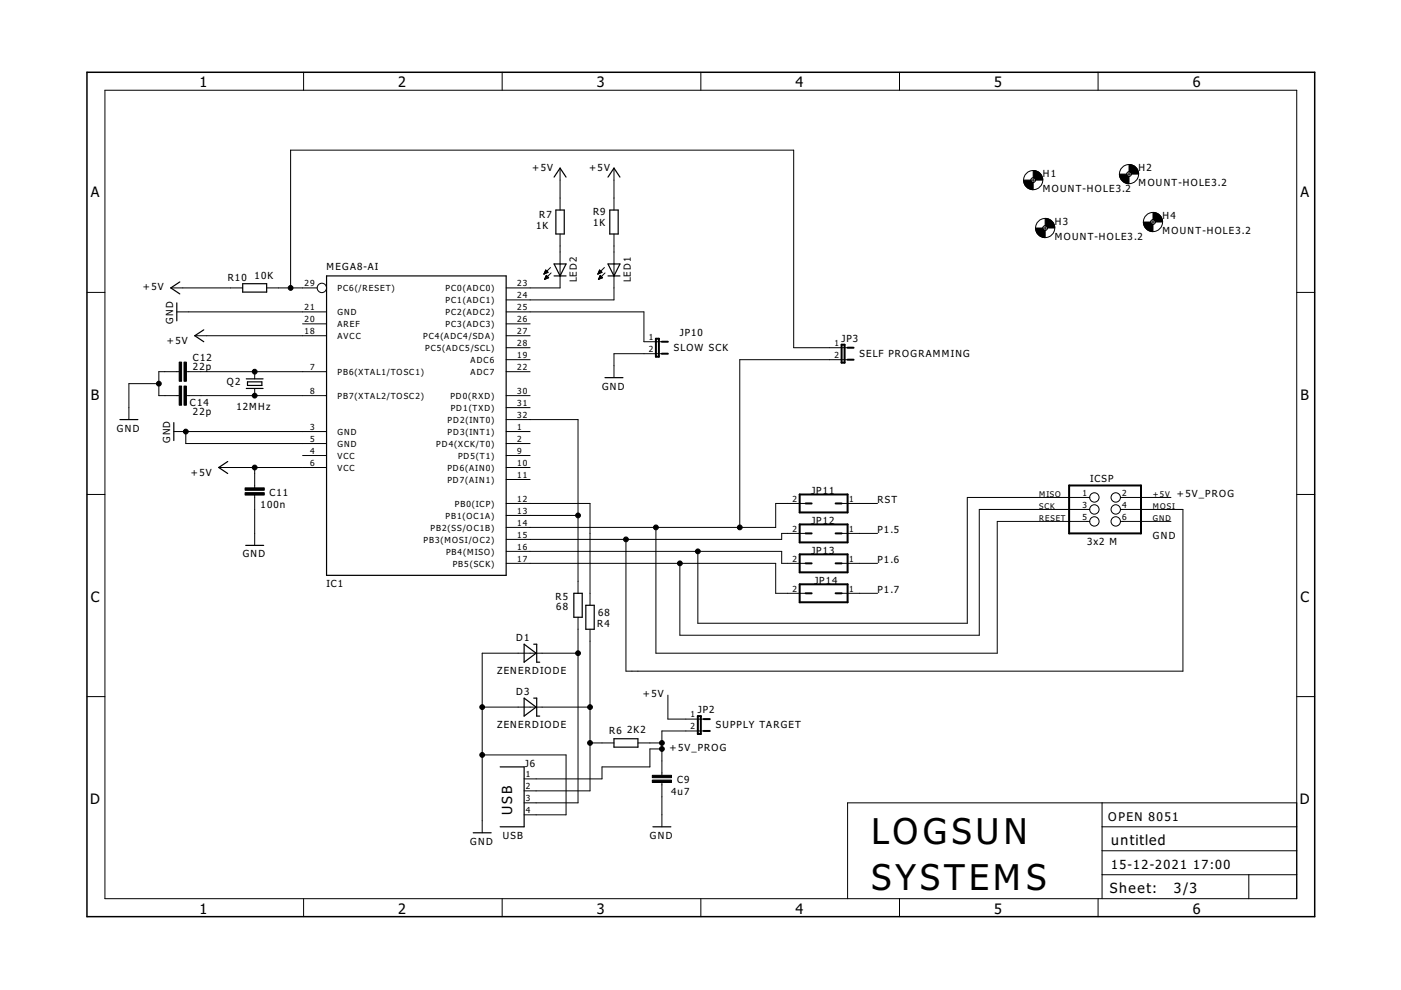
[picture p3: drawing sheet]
<svg xmlns="http://www.w3.org/2000/svg" width="297mm" height="210mm" viewBox="0 0 297 210" stroke-linecap="round" stroke-linejoin="round" font-family="sans-serif">
<g fill="none" stroke="#000" stroke-width=".21">
<path d="M22.2 19.1h252.7v171.4h-252.7zM64.4 15.3v3.8M106.5 15.3v3.8M148.6 15.3v3.8M190.7 15.3v3.8M232.8 15.3v3.8M118.7 35.6v8.9M130.2 35.6v8.9M218.5 38.2h1.1M219.1 37.7v1M238.9 36.9h1M239.4 36.4v1"/>
<path d="M115.3 58.1h.1M115.4 57.9h.3M115.4 57.8h.6M115.5 59.1h.2M115.5 57.7h.7M115.5 57.6h.6M115.5 59h.5M115.6 58.9h.7M115.6 57.4h.3M115.7 57.3h.1M115.7 58.8h.5M115.7 58.7h.4"/>
<path d="M115.8 58.5h.2M115.8 58.4h.1M115.8 58.4l.5 .5-.9 .4zM116.2 57.7l-.5-.5-.4 .9M116.2 57.7l-.9 .4M116.7 56.7l-1.4 1.4M116.8 57.9l-1.4 1.4M118.7 49.6v11.4h-11.4M126.8 58.1h.1M126.8 57.9h.4M126.9 57.8h.5M126.9 59.1h.2"/>
<path d="M126.9 57.7h.7M127 57.6h.5M127 59h.4M127 57.4h.4M127 58.9h.7M127.1 57.3h.1M127.1 58.8h.6M127.1 58.7h.5M127.1 57.2l.5 .5-.9 .4zM127.2 58.5h.2M127.2 58.4h.1M127.3 58.4l.5 .5-.9 .4z"/>
<path d="M128.1 56.7l-1.4 1.4M128.3 57.9l-1.4 1.4M130.2 49.6v14h-22.9M221.1 48.3h1M221.6 47.8v1.1M243.9 47.1h1.1M244.5 46.6v1M18.4 62h3.8M36.2 61h15.3M37.5 66.1h31.7M38 78.8h-4.3v5.1h4.3M39.5 78.8h29.7"/>
<path d="M41.3 71.2h27.9M54 78.8v1.5M56.5 61h10.7M61.6 61v-29.2h106.7v41.9h11.4M64.2 68.7h5M107.3 78.8h5.1M107.3 66.1h29.2v6.4h3.8M107.3 68.7h5.1M107.3 71.2h5.1M107.3 76.3h5.1M107.3 73.7h5.1M140.3 75h-10.1v5.1"/>
<path d="M179.7 76.3h-22.9v35.5M274.9 62h3.8M33.7 81.3h-6.4v7.7M36.9 91.5h32.3M39.4 91.5v2.5h29.8M39.5 83.9h29.7M46.4 99.1h22.8M54 82.4v1.5M54 99.1v4.3M64.2 96.6h5M107.3 83.9h5.1M107.3 91.5h5.1"/>
<path d="M107.3 94h5.1M107.3 96.6h5.1M107.3 99.1h5.1M107.3 89h15.3v36.8M107.3 86.4h5.1M18.4 104.8h3.8M54 105v10.6M107.3 119.4h57.2v6.4h6.3M107.3 116.9h58.4v2.5h5.1M107.3 109.3h15.3M107.3 106.7h17.8v21.6M107.3 101.7h5.1"/>
<path d="M170.8 113.1h-5.1v1.3h-58.4M170.8 106.7h-6.3v5.1h-57.2M178.4 119.4h7.7M178.4 106.7h7.7M178.4 113.1h7.7M231.1 110.6h-19.7v27.9h-72.3v-26.7M231.1 105.5h-26v26.6h-57.1v-15.2M231.1 108h-23.5v26.7h-63.5v-15.3M237.6 105.5h10.7M237.6 108h13.2v34.3h-118.1v-27.9M237.6 110.6h10.7M274.9 104.8h3.8"/>
<path d="M122.6 130.9v39.3h-11.5M122.6 138.5h-20.4v38.1M125.1 133.4v34.3h-14M178.4 125.8h7.7M18.4 147.7h3.8M102.2 149.9h22.9M125.1 157.5h5.1M135.3 157.5h5M140.3 158.8h-2.5v3.8h-10.2v2.5h-16.5M141.6 147.4v5.1h7.6M149.2 155h-8.9v9.4M274.9 147.7h3.8"/>
<path d="M102.2 160.1h17.8v12.7h-8.9M140.3 165.9v9.4M233.7 170.2v20.3M233.7 175.3h41.2M274.9 170.2h-95.2v20.3M64.4 190.5v3.9M106.5 190.5v3.9M148.6 190.5v3.9M190.7 190.5v3.9M232.8 190.5v3.9M233.7 185.5h41.2M233.7 180.4h41.2"/>
<path d="M264.8 185.5v5"/>
<circle cx="219.1" cy="38.2" r="2.03"/>
<circle cx="219.1" cy="38.2" r=".51"/>
<circle cx="239.4" cy="36.9" r="2.03"/>
<circle cx="239.4" cy="36.9" r=".51"/>
<circle cx="221.6" cy="48.3" r="2.03"/>
<circle cx="221.6" cy="48.3" r=".51"/>
<circle cx="244.5" cy="47.1" r="2.03"/>
<circle cx="244.5" cy="47.1" r=".51"/>
<circle cx="68.2" cy="61" r=".99"/>
<circle cx="232" cy="108" r=".99"/>
<circle cx="232" cy="110.6" r=".99"/>
<circle cx="232" cy="105.5" r=".99"/>
<circle cx="236.6" cy="105.5" r=".99"/>
<circle cx="236.6" cy="108" r=".99"/>
<circle cx="236.6" cy="110.6" r=".99"/>
</g>
<path d="M18.4 15.3h260.3v179.1h-260.3z" fill="none" stroke="#000" stroke-width=".32"/>
<g fill="none" stroke="#000" stroke-width=".25">
<path d="M117.5 37.5l1.2-1.9 1.3 1.9M128.9 37.5l1.3-1.9 1.2 1.9M38.1 59.8l-1.9 1.2 1.9 1.3M69.2 58.5h38.1v63.5h-38.1zM117.5 58.5h2.5M117.5 56h2.5l-1.3 2.5zM117.9 44.5h1.7v5.1h-1.7zM128.9 58.5h2.5M128.9 56h2.5l-1.2 2.5zM129.3 44.5h1.8v5.1h-1.8zM37.5 64.2v3.8M43.2 69.9l-1.9 1.3 1.9 1.3"/>
<path d="M51.5 60.2h5v1.7h-5zM25.4 89h3.8M36.9 89.6v3.8M48.3 97.9l-1.9 1.2 1.9 1.3M52.2 80.3h3.6M52.2 82.4h3.6M52.5 81h3v.7h-3zM128.3 80.1h3.8M52.1 115.6h3.8M111.1 136.6l2.6 1.9-2.6 1.9zM113.2 136.6h.6v3.8h.6M121.7 125.8h1.7v5.1h-1.7z"/>
<path d="M124.2 128.3h1.8v5.1h-1.8zM111.1 148l2.6 1.9-2.6 1.9zM113.2 148h.6v3.8h.6M130.2 156.6h5.1v1.8h-5.1zM100.3 176.6h3.8M106 162.6h5.1v12.7h-5.1M138.4 175.3h3.8"/>
</g>
<path d="M38 76.8h.5v4h-.5zM39 76.8h.5v4h-.5zM38 81.9h.5v4h-.5zM39 81.9h.5v4h-.5zM52 103.4h4v.5h-4zM52 104.5h4v.5h-4zM138.3 164.4h4.1v.5h-4.1zM138.3 165.4h4.1v.5h-4.1z" fill="#000" stroke="#000" stroke-width=".21"/>
<g fill="none" stroke="#000" stroke-width=".42">
<path d="M139.1 71.8h.6v3.8h-.6zM140.3 72.5h1.3M140.3 75h1.3M178.4 73.1h.7v3.8h-.7zM179.7 73.7h1.3M179.7 76.3h1.3M169.5 104.8h10.2v3.8h-10.2zM169.5 111.2h10.2v3.8h-10.2zM169.5 117.5h10.2v3.8h-10.2zM170.8 106.7h1.3M170.8 113.1h1.3M170.8 119.4h1.3"/>
<path d="M177.2 106.7h1.2M177.2 113.1h1.2M177.2 119.4h1.2M226.7 102.9h15.2v10.2h-15.2zM169.5 123.9h10.2v3.8h-10.2zM170.8 125.8h1.3M177.2 125.8h1.2M148 151.8h.6v3.8h-.6zM149.2 152.5h1.3M149.2 155h1.3"/>
</g>
<g fill="#000" stroke="#000" stroke-width=".21">
<path d="M217 38.2h1.5l.2 .3 .4 .2v1.5a2.04 2.04 0 0 1-2.1-2z" fill-rule="evenodd"/>
<path d="M219.1 36.2a1.97 1.97 0 0 1 2 2h-1.5l-.1-.3-.4-.2z" fill-rule="evenodd"/>
<path d="M237.3 36.9h1.6l.1 .3 .4 .2v1.5a2.04 2.04 0 0 1-2.1-2z" fill-rule="evenodd"/>
<path d="M239.4 34.9a2 2 0 0 1 2 2h-1.5l-.1-.3-.4-.2z" fill-rule="evenodd"/>
<path d="M219.6 48.3h1.5l.1 .3 .4 .3v1.5a2.04 2.04 0 0 1-2-2.1z" fill-rule="evenodd"/>
<path d="M221.6 46.3a2 2 0 0 1 2 2h-1.5l-.1-.3-.4-.2z" fill-rule="evenodd"/>
<path d="M242.4 47.1h1.5l.2 .3 .4 .2v1.5a2.04 2.04 0 0 1-2.1-2z" fill-rule="evenodd"/>
<path d="M244.5 45a2 2 0 0 1 2 2.1h-1.5l-.1-.3-.4-.2z" fill-rule="evenodd"/>
<circle cx="54" cy="78.8" r=".51"/>
<circle cx="61.6" cy="61" r=".51"/>
<circle cx="33.7" cy="81.3" r=".51"/>
<circle cx="39.4" cy="91.5" r=".51"/>
<circle cx="54" cy="83.9" r=".51"/>
<circle cx="54" cy="99.1" r=".51"/>
<circle cx="122.6" cy="109.3" r=".51"/>
<circle cx="132.7" cy="114.4" r=".51"/>
<circle cx="139.1" cy="111.8" r=".51"/>
<circle cx="144.1" cy="119.4" r=".51"/>
<circle cx="148" cy="116.9" r=".51"/>
<circle cx="156.8" cy="111.8" r=".51"/>
<circle cx="122.6" cy="138.5" r=".51"/>
<circle cx="102.2" cy="149.9" r=".51"/>
<circle cx="125.1" cy="157.5" r=".51"/>
<circle cx="125.1" cy="149.9" r=".51"/>
<circle cx="140.3" cy="157.5" r=".51"/>
<circle cx="140.3" cy="158.8" r=".51"/>
<circle cx="102.2" cy="160.1" r=".51"/>
</g>
<g font-size="9.1">
<text x="184.8" y="179">LOGSUN</text>
<text x="184.8" y="188.6">SYSTEMS</text>
</g>
<g font-size="3.7">
<text x="42.3" y="18.5">1</text>
<text x="84.4" y="18.5">2</text>
<text x="126.5" y="18.5">3</text>
<text x="168.7" y="18.5">4</text>
<text x="210.8" y="18.5">5</text>
<text x="252.9" y="18.5">6</text>
<text x="19.2" y="41.9">A</text>
<text x="275.7" y="41.9">A</text>
<text x="19.3" y="84.7">B</text>
<text x="275.8" y="84.7">B</text>
<text x="19.2" y="127.6">C</text>
<text x="275.7" y="127.6">C</text>
<text x="19.1" y="170.4">D</text>
<text x="275.6" y="170.4">D</text>
<text x="42.3" y="193.7">1</text>
<text x="84.4" y="193.7">2</text>
<text x="126.5" y="193.7">3</text>
<text x="168.7" y="193.7">4</text>
<text x="210.8" y="193.7">5</text>
<text x="252.9" y="193.7">6</text>
</g>
<g font-size="3.6">
<text x="108.6" y="172.8" transform="rotate(-90 108.6 172.8)">USB</text>
<text x="235.6" y="179.1">untitled</text>
<text x="235.3" y="189.4">Sheet:</text>
<text x="248.9" y="189.3">3/3</text>
</g>
<g font-size="3.2">
<text x="235.6" y="184.2">15-12-2021</text>
<text x="253" y="184.2">17:00</text>
</g>
<text font-size="3.1" x="234.9" y="174">OPEN 8051</text>
<g font-size="2.5">
<text x="112.8" y="36.2">+5V</text>
<text x="124.9" y="36.2">+5V</text>
<text x="221.1" y="40.6">MOUNT-HOLE3.2</text>
<text x="221.1" y="37.6">H1</text>
<text x="241.4" y="39.4">MOUNT-HOLE3.2</text>
<text x="241.4" y="36.3">H2</text>
<text x="114.3" y="46.2">R7</text>
<text x="125.7" y="47.8">1K</text>
<text x="125.7" y="45.6">R9</text>
<text x="223.6" y="47.8">H3</text>
<text x="246.5" y="46.5">H4</text>
<text x="113.7" y="48.5">1K</text>
<text x="223.6" y="50.8">MOUNT-HOLE3.2</text>
<text x="246.5" y="49.5">MOUNT-HOLE3.2</text>
<text x="48.3" y="59.5">R10</text>
<text x="54" y="59.3">10K</text>
<text x="69.2" y="57.2">MEGA8-AI</text>
<text x="122.3" y="59.9" transform="rotate(-90 122.3 59.9)">LED2</text>
<text x="133.7" y="59.9" transform="rotate(-90 133.7 59.9)">LED1</text>
<text x="30.3" y="61.5">+5V</text>
<text x="36.7" y="68.6" transform="rotate(-90 36.7 68.6)">GND</text>
<text x="144.1" y="71.2">JP10</text>
<text x="35.4" y="73">+5V</text>
<text x="40.9" y="76.5">C12</text>
<text x="142.9" y="74.4">SLOW SCK</text>
<text x="178.4" y="72.5">JP3</text>
<text x="182.2" y="75.6">SELF PROGRAMMING</text>
<text x="40.9" y="78.4">22p</text>
<text x="48.1" y="81.7">Q2</text>
<text x="127.6" y="82.6">GND</text>
<text x="40.3" y="86">C14</text>
<text x="40.9" y="88">22p</text>
<text x="50.1" y="86.9">12MHz</text>
<text x="24.8" y="91.5">GND</text>
<text x="36.1" y="94" transform="rotate(-90 36.1 94)">GND</text>
<text x="40.4" y="100.9">+5V</text>
<text x="55.3" y="107.6">100n</text>
<text x="57.1" y="105.1">C11</text>
<text x="172" y="104.7">JP11</text>
<text x="186" y="106.7">RST</text>
<text x="231.1" y="102.3">ICSP</text>
<text x="249.5" y="105.5">+5V_PROG</text>
<text x="172" y="111.1">JP12</text>
<text x="186" y="113.1">P1.5</text>
<text x="51.5" y="118.2">GND</text>
<text x="172" y="117.4">JP13</text>
<text x="186" y="119.4">P1.6</text>
<text x="230.5" y="115.6">3x2 M</text>
<text x="244.5" y="114.4">GND</text>
<text x="69.2" y="124.5">IC1</text>
<text x="172.7" y="123.8">JP14</text>
<text x="186" y="125.8">P1.7</text>
<text x="117.8" y="127.2">R5</text>
<text x="117.9" y="129.3">68</text>
<text x="126.8" y="130.6">68</text>
<text x="109.5" y="135.8">D1</text>
<text x="126.6" y="132.9">R4</text>
<text x="105.4" y="143">ZENERDIODE</text>
<text x="109.5" y="147.3">D3</text>
<text x="136.3" y="147.9">+5V</text>
<text x="105.4" y="154.4">ZENERDIODE</text>
<text x="129.2" y="155.7">R6</text>
<text x="133" y="155.4">2K2</text>
<text x="148" y="151.2">JP2</text>
<text x="151.8" y="154.4">SUPPLY TARGET</text>
<text x="141.9" y="159.3">+5V_PROG</text>
<text x="111.3" y="162.6">J6</text>
<text x="143.6" y="166">C9</text>
<text x="142.3" y="168.6">4u7</text>
<text x="99.7" y="179.1">GND</text>
<text x="106.6" y="177.8">USB</text>
<text x="137.8" y="177.8">GND</text>
</g>
<g font-size="2.1">
<text x="64.6" y="65.8">21</text>
<text x="64.6" y="60.7">29</text>
<text x="71.6" y="61.8">PC6(/RESET)</text>
<text x="94.5" y="64.3">PC1(ADC1)</text>
<text x="94.5" y="61.8">PC0(ADC0)</text>
<text x="109.7" y="65.8">25</text>
<text x="109.7" y="63.2">24</text>
<text x="109.7" y="60.7">23</text>
<text x="64.6" y="68.3">20</text>
<text x="64.6" y="70.8">18</text>
<text x="71.6" y="66.9">GND</text>
<text x="71.6" y="69.4">AREF</text>
<text x="71.6" y="72">AVCC</text>
<text x="89.7" y="72">PC4(ADC4/SDA)</text>
<text x="94.5" y="69.4">PC3(ADC3)</text>
<text x="94.5" y="66.9">PC2(ADC2)</text>
<text x="109.7" y="70.8">27</text>
<text x="109.7" y="68.3">26</text>
<text x="90.1" y="74.5">PC5(ADC5/SCL)</text>
<text x="99.8" y="77">ADC6</text>
<text x="109.7" y="75.9">19</text>
<text x="109.7" y="73.4">28</text>
<text x="137.5" y="72.1">1</text>
<text x="137.5" y="74.6">2</text>
<text x="176.9" y="73.4">1</text>
<text x="176.9" y="75.9">2</text>
<text x="65.7" y="83.5">8</text>
<text x="65.7" y="78.5">7</text>
<text x="71.6" y="79.6">PB6(XTAL1/TOSC1)</text>
<text x="99.8" y="79.6">ADC7</text>
<text x="109.7" y="83.5">30</text>
<text x="109.7" y="78.5">22</text>
<text x="71.6" y="84.7">PB7(XTAL2/TOSC2)</text>
<text x="94.9" y="89.7">PD2(INT0)</text>
<text x="95.5" y="84.7">PD0(RXD)</text>
<text x="95.6" y="87.2">PD1(TXD)</text>
<text x="109.7" y="88.6">32</text>
<text x="109.7" y="86.1">31</text>
<text x="65.7" y="91.2">3</text>
<text x="65.7" y="93.7">5</text>
<text x="71.6" y="92.3">GND</text>
<text x="71.6" y="94.8">GND</text>
<text x="92.5" y="94.8">PD4(XCK/T0)</text>
<text x="94.9" y="92.3">PD3(INT1)</text>
<text x="109.7" y="93.7">2</text>
<text x="109.7" y="91.2">1</text>
<text x="65.7" y="96.2">4</text>
<text x="65.7" y="98.8">6</text>
<text x="71.6" y="97.3">VCC</text>
<text x="71.6" y="99.9">VCC</text>
<text x="94.8" y="99.9">PD6(AIN0)</text>
<text x="97.1" y="97.3">PD5(T1)</text>
<text x="109.7" y="101.3">11</text>
<text x="109.7" y="98.8">10</text>
<text x="109.7" y="96.2">9</text>
<text x="94.8" y="102.4">PD7(AIN1)</text>
<text x="96.4" y="107.5">PB0(ICP)</text>
<text x="109.7" y="106.4">12</text>
<text x="168" y="106.4">2</text>
<text x="180.1" y="106.4">1</text>
<text x="229.5" y="105.1">1</text>
<text x="229.5" y="107.7">3</text>
<text x="237.9" y="105.1">2</text>
<text x="237.9" y="107.7">4</text>
<text x="91.3" y="112.6">PB2(SS/OC1B)</text>
<text x="94.5" y="110">PB1(OC1A)</text>
<text x="109.7" y="111.5">14</text>
<text x="109.7" y="108.9">13</text>
<text x="168" y="112.7">2</text>
<text x="180.1" y="112.7">1</text>
<text x="229.5" y="110.2">5</text>
<text x="237.9" y="110.2">6</text>
<text x="89.8" y="115.1">PB3(MOSI/OC2)</text>
<text x="94.6" y="117.7">PB4(MISO)</text>
<text x="109.7" y="119.1">17</text>
<text x="109.7" y="116.5">16</text>
<text x="109.7" y="114">15</text>
<text x="168" y="119.1">2</text>
<text x="180.1" y="119.1">1</text>
<text x="96" y="120.2">PB5(SCK)</text>
<text x="168" y="125.4">2</text>
<text x="180.1" y="125.4">1</text>
<text x="146.4" y="152.1">1</text>
<text x="146.4" y="154.6">2</text>
<text x="111.5" y="164.8">1</text>
<text x="111.5" y="167.3">2</text>
<text x="111.5" y="169.9">3</text>
<text x="111.5" y="172.4">4</text>
</g>
<g font-size="2">
<text x="220.3" y="105.5">MISO</text>
<text x="244.5" y="105.5">+5V</text>
<text x="220.3" y="108">SCK</text>
<text x="220.3" y="110.6">RESET</text>
<text x="244.5" y="108">MOSI</text>
<text x="244.5" y="110.6">GND</text>
</g>
</svg>
